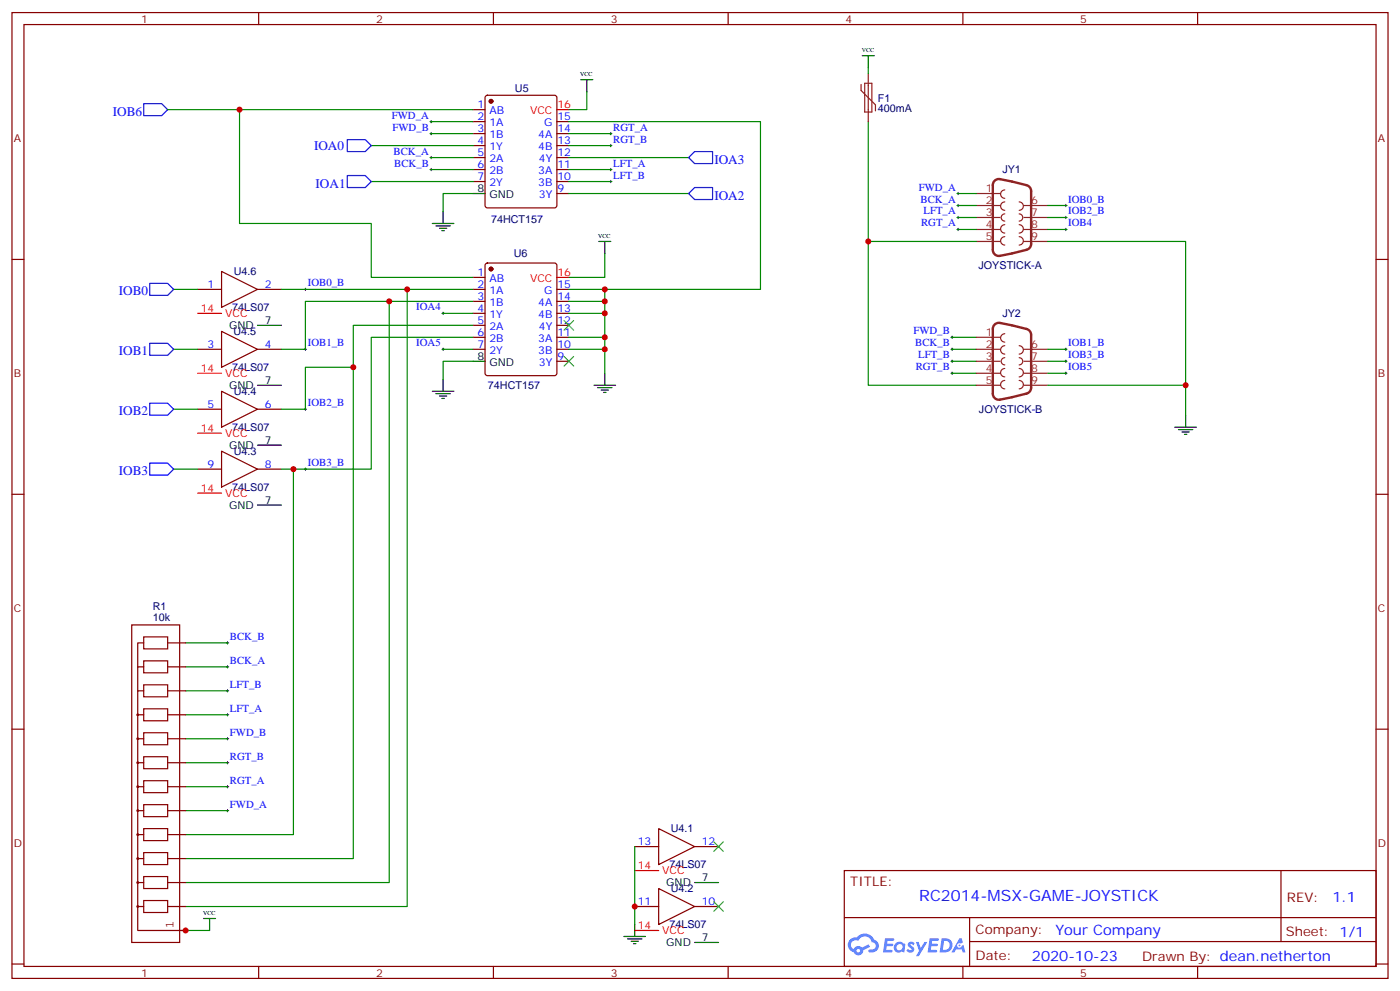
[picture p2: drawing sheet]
<svg xmlns="http://www.w3.org/2000/svg" width="412mm" height="292mm" viewBox="0 0 412 292" stroke-linecap="round" stroke-linejoin="round" font-family="sans-serif">
<g fill="none" stroke="#870000" stroke-width=".35">
<path d="M3.5 3.7h405.4v284.3h-405.4zM7.1 7.2h398.2v277.3h-398.2zM76.2 3.7v3.5M145.3 3.7v3.5M214.5 3.7v3.5M283.6 3.7v3.5M352.8 3.7v3.5M3.5 76.4h3.6M405.3 76.4h3.6M3.5 145.5h3.6M405.3 145.5h3.6M3.5 214.7h3.6"/>
<path d="M405.3 214.7h3.6M248.7 256.3h156.6v28.2h-156.6zM377.3 256.3v20.9M248.7 270.1h156.5M285.6 277.2h119.6M285.6 270.1v14.2M3.5 283.8h3.6M76.2 284.5v3.5M145.3 284.5v3.5M214.5 284.5v3.5M283.6 284.5v3.5M352.8 284.5v3.5"/>
<path d="M405.3 283.8h3.6"/>
</g>
<g fill="#5487ff">
<path d="M267.7 277.5a1.22 1.22 0 0 1 1.7 .2l-.4 .6a.47 .47 0 0 0-.3-.4 .47 .47 0 0 0-.5 .2l.1 .2a1.14 1.14 0 0 1 .8 1.8 1.14 1.14 0 0 1-1.9 0l-.2-.2 .5-.6 .7 .5a.29 .29 0 0 0 .3-.3 .29 .29 0 0 0-.2-.3 1.04 1.04 0 0 1-.6-1.7z"/>
<path d="M260.7 276.2h2.4l.3 .2-.2 .5-1.8 .1-.1 .8h1.5l.3 .4-.3 .4h-1.6l-.2 1.1h1.7l.2 .3-.2 .3-2.6 .1z"/>
<path d="M273.8 276.2h2.4l.3 .2-.1 .5-1.8 .1-.2 .8h1.6l.3 .4-.4 .4-1.6-.1-.1 1.1 1.7 .1 .2 .3-.2 .3-2.6 .1z"/>
<path d="M282.6 276.2h.7l.3 1.3-.6 .3a.69 .69 0 0 0-1 .3 .69 .69 0 0 0 .4 .9 .69 .69 0 0 0 .9-.6l.5-.2 .6 2.2h-.8l-.2-.9h-1.8l-.5 .9h-.8z"/>
<path d="M269.8 277.3h.8l.6 1.8 1.1-1.8h.9l-2.6 4.2h-.8l.9-1.5z"/>
<path d="M277.4 276.2l-.6 4.2h1.3a2.11 2.11 0 0 0 2.5-2.1 2.11 2.11 0 0 0-2.5-2.1zM278.1 277a1.39 1.39 0 0 1 1.7 1.4 1.39 1.39 0 0 1-1.8 1.2h-.3z"/>
<path d="M263.7 277.8a1.54 1.54 0 0 0-.1 2.2 1.54 1.54 0 0 0 2.2 .1l.6 .3 .3-2.3-.2-.3h-.4a1.49 1.49 0 0 0-2.4 0zM264 278.8a.94 .94 0 0 1 1.8 0 .94 .94 0 0 1-1.8 0z"/>
<path d="M250.4 276.6a2.18 2.18 0 0 0 1.1 3.7 1.44 1.44 0 0 0 1.6 .9 1.44 1.44 0 0 0 1.2-1.4l2-1.1-.5-.7-1.9 1a1.47 1.47 0 0 0-2.4 .4 1.39 1.39 0 0 1-.7-1.9 1.39 1.39 0 0 1 2-.5 2.12 2.12 0 0 1 2.2-1.3 2.12 2.12 0 0 1 1.9 1.7 1.14 1.14 0 0 1 1.1 1.4 1.14 1.14 0 0 1-1.7 .7 .43 .43 0 0 0-.5 .4 .43 .43 0 0 0 .4 .5 1.98 1.98 0 0 0 2.5-1.2 1.98 1.98 0 0 0-1.2-2.6 3.1 3.1 0 0 0-5.3-.6l-.9 .1zM252.3 279.9a.55 .55 0 0 1 1.1 0 .55 .55 0 0 1-1.1 0z"/>
<circle cx="282.6" cy="278.3" r=".26"/>
</g>
<g fill="#870000" stroke="#870000" stroke-width=".35">
<circle cx="144.6" cy="29.8" r=".53"/>
<circle cx="144.6" cy="79.2" r=".53"/>
</g>
<g fill="none" stroke="#870000" stroke-width=".35">
<path d="M139.3 32.3h3.6M139.3 35.8h3.6M139.3 39.3h3.6M143.1 28.3l.5-.3h19.7l.7 .5v32l-.4 .7h-20l-.7-.5v-31.9zM164 35.8h3.6M164 39.3h3.6M139.3 42.9h3.6M139.3 46.4h3.6M139.3 49.9h3.6M139.3 53.4h3.6M164 42.9h3.6M164 46.4h3.6"/>
<path d="M164 49.9h3.6M164 53.4h3.6M164 57h3.6M65.3 79.9l10.5 5.3-10.5 5.3zM143.1 77.6l.5-.2h19.7l.7 .5v32l-.4 .6-20 .1-.7-.5v-32zM58.2 85.2h7.1M65.3 97.5l10.5 5.3-10.5 5.3zM75.8 85.2h7.1M139.3 81.7h3.6M139.3 85.2h3.6M139.3 88.7h3.6M139.3 92.3h3.6"/>
<path d="M139.3 95.8h3.6M139.3 99.3h3.6M164 85.2h3.6M164 88.7h3.6M164 92.3h3.6M164 95.8h3.6M164 99.3h3.6M58.2 102.8h7.1M65.3 115.2l10.5 5.3-10.5 5.3zM75.8 102.8h7.1M139.3 102.8h3.6M164 102.8h3.6"/>
<path d="M164 106.4h3.6M58.2 138.1h7.1M58.2 120.5h7.1M65.3 132.8l10.5 5.3-10.5 5.3zM75.8 138.1h7.1M75.8 120.5h7.1M187 249.2h7M194 243.9l10.6 5.3-10.6 5.3zM204.6 249.2h7.1M187 266.9h7M194 261.6l10.6 5.3-10.6 5.3zM204.6 266.9h7.1"/>
</g>
<g fill="none" stroke="#000" stroke-width=".35">
<path d="M254 16.4h3.5M255.8 16.4v3.5M171.1 23.5h3.5M172.9 23.5v3.5M139.3 57h3.6M127.4 65.8h6.3M128.4 66.5h4.2M129.5 67.2h2.1M130.2 67.9h.7M130.5 62.3v3.5M176.4 71.1h3.5M178.2 71.1v3.5"/>
<path d="M75.8 95.8h7.1M75.8 113.4h7.1M127.4 115.2h6.3M128.4 115.9h4.2M129.5 116.6h2.1M130.2 117.3h.7M130.5 111.7v3.5M139.3 106.4h3.6M175 113.4h6.3M176 114.1h4.3M177.1 114.8h2.1M177.8 115.5h.7"/>
<path d="M178.2 109.9v3.5M75.8 131.1h7.1M346.1 125.8h6.3M347.1 126.5h4.3M348.2 127.2h2.1M348.9 127.9h.7M349.2 122.2v3.6M75.8 148.7h7.1M204.6 259.8h7.1M60 270.4h3.5M61.7 270.4v3.5M183.8 275.7h6.3"/>
<path d="M184.9 276.4h4.2M185.9 277.1h2.1M186.6 277.8h.7M187 272.2v3.5M204.6 277.5h7.1"/>
</g>
<path d="M164 32.3h3.6M58.2 92.3h7.1M164 81.7h3.6M58.2 109.9h7.1M58.2 127.5h7.1M58.2 145.2h7.1M187 256.3h7M187 273.9h7" fill="none" stroke="#f00" stroke-width=".35"/>
<g fill="none" stroke="#008700" stroke-width=".35">
<path d="M255.8 19.9v1.8M49.4 32.3h21.2M127 39.3h12.3M127 35.8h12.3M139.3 32.3h-68.7v33.5h38.8v15.9h29.9M167.6 35.8h56.4v49.4h-45.8M167.6 39.3h12.3M172.9 27v5.3h-5.3M255.8 35.8v35.3h31.7M109.4 42.9h29.9M109.4 53.4h29.9M127 46.4h12.3"/>
<path d="M127 49.9h12.3M139.3 57h-8.8v5.3M167.6 42.9h12.3M167.6 53.4h12.3M167.6 57h35.2M167.6 46.4h35.2M167.6 49.9h12.3M282.2 57h5.3M178.2 74.6v7.1h-10.6M255.8 71.1v42.3h31.7M282.2 67.6h5.3M282.2 64h5.3"/>
<path d="M282.2 60.5h5.3M308.7 71.1h40.5v42.3h-40.5M308.7 67.6h5.3M308.7 64h5.3M308.7 60.5h5.3M51.2 85.2h7M82.9 85.2h56.4M114.7 88.7v171.1h-60M119.9 85.2v181.7h-65.2M130.5 92.3h8.8M139.3 88.7h-49.3v14.1h-7.1M139.3 99.3h-29.9v38.8h-26.5"/>
<path d="M139.3 95.8h-35.2v12.3h-14.1v12.4h-7.1M167.6 85.2h10.6v24.7M167.6 92.3h10.6M167.6 99.3h10.6M167.6 88.7h10.6M280.5 99.3h7M51.2 102.8h7M104.1 108.1v144.7h-49.4M130.5 102.8h8.8M139.3 106.4h-8.8v5.3M167.6 102.8h10.6M280.5 102.8h7"/>
<path d="M280.5 109.9h7M280.5 106.4h7M308.7 102.8h5.3M308.7 109.9h5.3M308.7 106.4h5.3M349.2 113.4v8.8M51.2 120.5h7M51.2 138.1h7M86.4 138.1v107.6h-31.7M54.7 196.3h12.3M54.7 189.3h12.3M54.7 217.5h12.3"/>
<path d="M54.7 210.4h12.3M54.7 203.4h12.3M54.7 238.7h12.3M54.7 231.6h12.3M54.7 224.5h12.3M187 249.2v23M52.9 273.9h8.8"/>
</g>
<g fill="none" stroke="#000" stroke-width=".29">
<path d="M126.6 39.3h.8M126.6 35.8h.8M127 35.5v.7M127 39v.7M179.6 39.3h.7M179.9 39v.7M126.6 49.9h.8M126.6 46.4h.8M127 46v.7M127 49.6v.7M179.6 49.9h.7M179.6 53.4h.7"/>
<path d="M179.6 42.9h.7M179.9 42.5v.7M179.9 49.6v.7M179.9 53.1v.7M281.9 57h.7M282.2 56.6v.7M281.9 67.6h.7M281.9 64h.7M281.9 60.5h.7M282.2 60.1v.8M282.2 63.7v.7M282.2 67.2v.7"/>
<path d="M313.6 67.6h.7M313.6 64h.7M313.6 60.5h.7M314 60.1v.8M314 63.7v.7M314 67.2v.7M89.6 85.2h.7M90 84.8v.7M130.2 92.3h.7M130.5 91.9v.7M280.1 99.3h.7M280.5 99v.7"/>
<path d="M89.6 102.8h.7M90 102.5v.7M130.2 102.8h.7M130.5 102.5v.7M280.1 102.8h.7M280.1 109.9h.7M280.1 106.4h.7M280.5 102.5v.7M280.5 106v.7M280.5 109.5v.7M313.6 102.8h.7M313.6 109.9h.7"/>
<path d="M313.6 106.4h.7M314 102.5v.7M314 106v.7M314 109.5v.7M89.6 120.5h.7M89.6 138.1h.7M90 120.1v.7M90 137.8v.7M66.7 189.3h.7M66.7 196.3h.7M67 188.9v.7M67 196v.7"/>
<path d="M66.7 203.4h.7M66.7 210.4h.7M66.7 217.5h.7M67 203v.7M67 210.1v.7M67 217.1v.7M66.7 238.7h.7M66.7 231.6h.7M66.7 224.5h.7M67 224.2v.7M67 231.2v.8M67 238.3v.7"/>
</g>
<g fill="none" stroke="#8c2424" stroke-width=".35">
<path d="M253.6 24.9v1.7l4.3 4.3v1.7M254.7 24.5h2.1v8.5h-2.1zM255.8 21.7v14.1M287.5 57h7.1M296 59.4a1.23 1.23 0 0 0-1.3 1.3 1.23 1.23 0 0 0 1.3 1.2M296 55.9a1.23 1.23 0 0 0-1.3 1.3 1.23 1.23 0 0 0 1.3 1.2M300.2 59.4a1.23 1.23 0 0 1 1.2 1.3 1.23 1.23 0 0 1-1.2 1.2M287.5 60.5h7.1M287.5 64h7.1M287.5 67.6h7.1M287.5 71.1h7.1M296 63a1.06 1.06 0 0 0-1.1 1 1.06 1.06 0 0 0 1.1 1.1"/>
<path d="M296 66.1a1.23 1.23 0 0 0-1.3 1.3 1.23 1.23 0 0 0 1.3 1.2M296 69.7a1.23 1.23 0 0 0-1.3 1.2 1.23 1.23 0 0 0 1.3 1.2M300.2 66.1a1.23 1.23 0 0 1 1.2 1.3 1.23 1.23 0 0 1-1.2 1.2M300.2 63a1.06 1.06 0 0 1 1.1 1 1.06 1.06 0 0 1-1.1 1.1M300.2 69.7a1.23 1.23 0 0 1 1.2 1.2 1.23 1.23 0 0 1-1.2 1.2M301.6 60.5h7.1M301.6 64h7.1M301.6 67.6h7.1M301.6 71.1h7.1M287.5 99.3h7.1M296 98.2a1.23 1.23 0 0 0-1.3 1.3 1.23 1.23 0 0 0 1.3 1.2M287.5 102.8h7.1"/>
<path d="M287.5 106.4h7.1M287.5 109.9h7.1M287.5 113.4h7.1M296 101.8a1.23 1.23 0 0 0-1.3 1.2 1.23 1.23 0 0 0 1.3 1.2M296 105.3a1.06 1.06 0 0 0-1.1 1.1 1.06 1.06 0 0 0 1.1 1M296 108.5a1.23 1.23 0 0 0-1.3 1.2 1.23 1.23 0 0 0 1.3 1.2M296 112a1.23 1.23 0 0 0-1.3 1.2 1.23 1.23 0 0 0 1.3 1.3M300.2 101.8a1.23 1.23 0 0 1 1.2 1.2 1.23 1.23 0 0 1-1.2 1.2M300.2 108.5a1.23 1.23 0 0 1 1.2 1.2 1.23 1.23 0 0 1-1.2 1.2M300.2 105.3a1.06 1.06 0 0 1 1.1 1.1 1.06 1.06 0 0 1-1.1 1M300.2 112a1.23 1.23 0 0 1 1.2 1.2 1.23 1.23 0 0 1-1.2 1.3M301.6 102.8h7.1"/>
<path d="M301.6 106.4h7.1M301.6 109.9h7.1M301.6 113.4h7.1"/>
</g>
<path d="M292.9 53.2l.8-.4 .7-.1 7.9 1.8a1.8 1.8 0 0 1 1.4 1.8v15.5a1.8 1.8 0 0 1-1.4 1.8l-7.7 1.7a1.77 1.77 0 0 1-2.1-1.7v-19.1zM292.9 95.6l.8-.5 .7-.1 7.9 1.8a1.8 1.8 0 0 1 1.4 1.8v15.5a1.8 1.8 0 0 1-1.4 1.8l-7.7 1.8a1.77 1.77 0 0 1-2.1-1.8v-19.1z" fill="none" stroke="#8c2424" stroke-width=".71"/>
<path d="M166.2 94.4l2.8 2.8M169 94.4l-2.8 2.8M166.2 105l2.8 2.8M169 105l-2.8 2.8M210.3 247.8l2.8 2.8M213.1 247.8l-2.8 2.8M210.3 265.5l2.8 2.8M213.1 265.5l-2.8 2.8" fill="none" stroke="#3c3" stroke-width=".35"/>
<path d="M42.3 30.5h5.3l1.8 1.8-1.8 1.7h-5.3zM102.3 51.7h5.3l1.8 1.7-1.8 1.8h-5.3zM102.3 41.1h5.3l1.8 1.8-1.8 1.7h-5.3zM204.6 55.2h5.3v3.5h-5.3l-1.8-1.7zM204.6 44.6h5.3v3.6h-5.3l-1.8-1.8zM44.1 83.4h5.3l1.8 1.8-1.8 1.8h-5.3zM44.1 101.1h5.3l1.8 1.7-1.8 1.8h-5.3zM44.1 118.7h5.3l1.8 1.8-1.8 1.7h-5.3zM44.1 136.3h5.3l1.8 1.8-1.8 1.8h-5.3z" fill="none" stroke="#00f" stroke-width=".35"/>
<g fill="none" stroke="#850000" stroke-width=".35">
<path d="M38.8 184h14.1v93.5h-14.1zM42.3 194.6h7.1v3.5h-7.1zM42.3 187.5h7.1v3.5h-7.1zM42.3 196.3h-1.7v7.1M42.3 189.3h-1.7v7M49.4 196.3h5.3M49.4 189.3h5.3M40.6 217.2l-.3 .3 .3 .2 .1-.4M40.6 210.2l-.3 .2 .3 .3 .1-.5M42.3 215.7h7.1v3.6h-7.1zM42.3 208.7h7.1v3.5h-7.1zM42.3 201.6h7.1v3.5h-7.1z"/>
<path d="M42.3 210.4h-1.7v7.1M42.3 203.4h-1.7v7M42.3 217.5h-1.7v7M49.4 217.5h5.3M49.4 210.4h5.3M49.4 203.4h5.3M40.6 238.4l-.3 .3 .3 .2 .1-.4M40.6 231.4l-.3 .2 .3 .2 .1-.4M40.6 224.3l-.3 .2 .3 .3 .1-.4M40.6 238.7h1.7M42.3 236.9h7.1v3.5h-7.1zM42.3 229.8h7.1v3.6h-7.1z"/>
<path d="M42.3 222.8h7.1v3.5h-7.1zM42.3 231.6h-1.7v14.1M42.3 224.5h-1.7v7.1M49.4 238.7h5.3M49.4 231.6h5.3M49.4 224.5h5.3M40.6 259.6l-.3 .2 .3 .3 .1-.5M40.6 252.5l-.3 .3 .3 .2 .1-.4M40.6 245.5l-.3 .2 .3 .3 .1-.5M40.6 259.8h1.7M40.6 252.8h1.7M42.3 258.1h7.1v3.5h-7.1z"/>
<path d="M42.3 251h7.1v3.5h-7.1zM42.3 243.9h7.1v3.6h-7.1zM42.3 245.7h-1.7v28.2h14.1M49.4 259.8h5.3M49.4 252.8h5.3M49.4 245.7h5.3M40.6 266.6l-.3 .3 .3 .2 .1-.4M40.6 266.9h1.7M42.3 265.1h7.1v3.5h-7.1zM49.4 266.9h5.3"/>
</g>
<g fill="#c00">
<circle cx="255.8" cy="71.1" r=".88"/>
<circle cx="187" cy="266.9" r=".88"/>
<circle cx="86.4" cy="138.1" r=".88"/>
<circle cx="104.1" cy="108.1" r=".88"/>
<circle cx="114.7" cy="88.7" r=".88"/>
<circle cx="119.9" cy="85.2" r=".88"/>
<circle cx="178.2" cy="85.2" r=".88"/>
<circle cx="70.6" cy="32.3" r=".88"/>
<circle cx="349.3" cy="113.4" r=".88"/>
<circle cx="178.2" cy="102.8" r=".88"/>
<circle cx="178.2" cy="99.3" r=".88"/>
<circle cx="178.2" cy="92.3" r=".88"/>
<circle cx="178.2" cy="88.7" r=".88"/>
<circle cx="54.7" cy="273.9" r=".88"/>
</g>
<text font-size="4.6" fill="#00f" x="270.8" y="265.3">RC2014-MSX-GAME-JOYSTICK</text>
<g font-size="4.2" fill="#00f">
<text x="392.5" y="265.6">1.1</text>
<text x="310.9" y="275.1">Your Company</text>
<text x="304" y="282.9">2020-10-23</text>
</g>
<g font-size="3.9" fill="#00f">
<text x="33.2" y="34">IOB6</text>
<text x="92.5" y="44.1">IOA0</text>
<text x="210.4" y="48.2">IOA3</text>
<text x="93" y="55.2">IOA1</text>
<text x="210.4" y="58.7">IOA2</text>
<text x="35" y="87">IOB0</text>
<text x="35" y="104.6">IOB1</text>
<text x="35" y="122.2">IOB2</text>
<text x="35" y="139.9">IOB3</text>
</g>
<g font-size="3.9" fill="#800">
<text x="250.5" y="260.9">TITLE:</text>
<text x="379.1" y="265.6">REV:</text>
<text x="287.4" y="275.1">Company:</text>
<text x="378.7" y="275.7">Sheet: 1/1</text>
<text x="287.4" y="282.8">Date:</text>
<text x="336.4" y="282.8">Drawn By: dean.netherton</text>
</g>
<text font-size="3.5" fill="#840000" x="51.2" y="273.3" transform="rotate(-90 51.2 273.3)">1</text>
<g font-size="3.2" fill="#800">
<text x="41.6" y="6.7">1</text>
<text x="110.8" y="6.7">2</text>
<text x="179.9" y="6.7">3</text>
<text x="249.1" y="6.7">4</text>
<text x="318.2" y="6.7">5</text>
<text x="4.1" y="41.8">A</text>
<text x="405.9" y="41.8">A</text>
<text x="4.1" y="110.9">B</text>
<text x="405.9" y="110.9">B</text>
<text x="4.1" y="180.1">C</text>
<text x="405.9" y="180.1">C</text>
<text x="4.1" y="249.2">D</text>
<text x="405.9" y="249.2">D</text>
<text x="41.6" y="287.5">1</text>
<text x="110.8" y="287.5">2</text>
<text x="179.9" y="287.5">3</text>
<text x="249.1" y="287.5">4</text>
<text x="318.2" y="287.5">5</text>
</g>
<g font-size="3.2" fill="#000080">
<text x="151.7" y="27">U5</text>
<text x="258.6" y="29.9">F1</text>
<text x="258.6" y="33.1">400mA</text>
<text x="295.3" y="51.1">JY1</text>
<text x="144.6" y="65.8">74HCT157</text>
<text x="151.4" y="75.7">U6</text>
<text x="68.8" y="81">U4.6</text>
<text x="288.2" y="79.3">JOYSTICK-A</text>
<text x="68.4" y="91.6">74LS07</text>
<text x="295.3" y="93.4">JY2</text>
<text x="68.8" y="98.7">U4.5</text>
<text x="68.4" y="109.3">74LS07</text>
<text x="68.8" y="116.3">U4.4</text>
<text x="143.7" y="114.6">74HCT157</text>
<text x="288.4" y="121.6">JOYSTICK-B</text>
<text x="68.4" y="126.9">74LS07</text>
<text x="68.8" y="134">U4.3</text>
<text x="68.4" y="144.5">74LS07</text>
<text x="45" y="179.7">R1</text>
<text x="45" y="182.9">10k</text>
<text x="197.6" y="245.1">U4.1</text>
<text x="197.2" y="255.7">74LS07</text>
<text x="197.6" y="262.7">U4.2</text>
<text x="197.2" y="273.3">74LS07</text>
</g>
<g font-size="3.2" fill="#00f">
<text x="115.4" y="34.9">FWD_A</text>
<text x="140.7" y="31.9">1</text>
<text x="140.7" y="35.5">2</text>
<text x="144.2" y="33.7">AB</text>
<text x="164.2" y="35.5">15</text>
<text x="115.6" y="38.5">FWD_B</text>
<text x="140.7" y="39">3</text>
<text x="144.2" y="37.2">1A</text>
<text x="144.2" y="40.7">1B</text>
<text x="158.6" y="40.7">4A</text>
<text x="160.3" y="37.2">G</text>
<text x="164.2" y="39">14</text>
<text x="180.6" y="38.5">RGT_A</text>
<text x="180.6" y="42">RGT_B</text>
<text x="115.9" y="45.5">BCK_A</text>
<text x="140.7" y="42.5">4</text>
<text x="140.7" y="46">5</text>
<text x="144.2" y="44.3">1Y</text>
<text x="144.2" y="47.8">2A</text>
<text x="158.5" y="44.3">4B</text>
<text x="158.8" y="47.8">4Y</text>
<text x="164.2" y="46">12</text>
<text x="164.2" y="42.5">13</text>
<text x="116.1" y="49">BCK_B</text>
<text x="140.7" y="49.6">6</text>
<text x="140.7" y="53.1">7</text>
<text x="144.2" y="51.3">2B</text>
<text x="158.6" y="51.3">3A</text>
<text x="164.2" y="53.1">10</text>
<text x="164.2" y="49.6">11</text>
<text x="180.6" y="49">LFT_A</text>
<text x="180.6" y="52.6">LFT_B</text>
<text x="144.2" y="54.9">2Y</text>
<text x="158.5" y="54.9">3B</text>
<text x="158.8" y="58.4">3Y</text>
<text x="164.2" y="56.6">9</text>
<text x="270.6" y="56.1">FWD_A</text>
<text x="271.2" y="59.6">BCK_A</text>
<text x="314.7" y="59.6">IOB0_B</text>
<text x="272" y="63.1">LFT_A</text>
<text x="314.7" y="63.1">IOB2_B</text>
<text x="271.3" y="66.7">RGT_A</text>
<text x="314.7" y="66.7">IOB4</text>
<text x="140.7" y="81.3">1</text>
<text x="144.2" y="83.1">AB</text>
<text x="61.1" y="84.8">1</text>
<text x="78" y="84.8">2</text>
<text x="90.7" y="84.3">IOB0_B</text>
<text x="140.7" y="84.8">2</text>
<text x="140.7" y="88.4">3</text>
<text x="144.2" y="86.6">1A</text>
<text x="160.3" y="86.6">G</text>
<text x="164.2" y="88.4">14</text>
<text x="164.2" y="84.8">15</text>
<text x="122.6" y="91.4">IOA4</text>
<text x="140.7" y="91.9">4</text>
<text x="140.7" y="95.4">5</text>
<text x="144.2" y="90.1">1B</text>
<text x="144.2" y="93.7">1Y</text>
<text x="158.5" y="93.7">4B</text>
<text x="158.6" y="90.1">4A</text>
<text x="164.2" y="95.4">12</text>
<text x="164.2" y="91.9">13</text>
<text x="90.7" y="102">IOB1_B</text>
<text x="122.6" y="102">IOA5</text>
<text x="140.7" y="99">6</text>
<text x="144.2" y="97.2">2A</text>
<text x="144.2" y="100.7">2B</text>
<text x="158.6" y="100.7">3A</text>
<text x="158.8" y="97.2">4Y</text>
<text x="164.2" y="99">11</text>
<text x="269.1" y="98.4">FWD_B</text>
<text x="269.6" y="102">BCK_B</text>
<text x="314.7" y="102">IOB1_B</text>
<text x="61.1" y="102.5">3</text>
<text x="78" y="102.5">4</text>
<text x="140.7" y="102.5">7</text>
<text x="144.2" y="104.2">2Y</text>
<text x="158.5" y="104.2">3B</text>
<text x="158.8" y="107.8">3Y</text>
<text x="164.2" y="106">9</text>
<text x="164.2" y="102.5">10</text>
<text x="270.5" y="105.5">LFT_B</text>
<text x="314.7" y="105.5">IOB3_B</text>
<text x="269.8" y="109">RGT_B</text>
<text x="314.7" y="109">IOB5</text>
<text x="90.7" y="119.6">IOB2_B</text>
<text x="61.1" y="120.1">5</text>
<text x="78" y="120.1">6</text>
<text x="61.1" y="137.8">9</text>
<text x="78" y="137.8">8</text>
<text x="90.7" y="137.2">IOB3_B</text>
<text x="67.7" y="188.4">BCK_B</text>
<text x="67.7" y="195.4">BCK_A</text>
<text x="67.7" y="202.5">LFT_B</text>
<text x="67.7" y="209.6">LFT_A</text>
<text x="67.7" y="216.6">FWD_B</text>
<text x="67.7" y="223.7">RGT_B</text>
<text x="67.7" y="230.7">RGT_A</text>
<text x="67.7" y="237.8">FWD_A</text>
<text x="187.9" y="248.9">13</text>
<text x="206.7" y="248.9">12</text>
<text x="187.9" y="266.5">11</text>
<text x="206.7" y="266.5">10</text>
</g>
<g font-size="3.2" fill="#f00">
<text x="156.1" y="33.7">VCC</text>
<text x="164.2" y="31.9">16</text>
<text x="156.1" y="83.1">VCC</text>
<text x="164.2" y="81.3">16</text>
<text x="59.1" y="91.9">14</text>
<text x="66.3" y="93.3">VCC</text>
<text x="59.1" y="109.5">14</text>
<text x="66.3" y="110.9">VCC</text>
<text x="59.1" y="127.2">14</text>
<text x="66.3" y="128.6">VCC</text>
<text x="59.1" y="144.8">14</text>
<text x="66.3" y="146.2">VCC</text>
<text x="187.9" y="255.9">14</text>
<text x="195.1" y="257.4">VCC</text>
<text x="187.9" y="273.6">14</text>
<text x="195.1" y="275">VCC</text>
</g>
<g font-size="3.2">
<text x="140.7" y="56.6">8</text>
<text x="144.2" y="58.4">GND</text>
<text x="78" y="95.4">7</text>
<text x="67.5" y="96.8">GND</text>
<text x="140.7" y="106">8</text>
<text x="144.2" y="107.8">GND</text>
<text x="78" y="113.1">7</text>
<text x="67.5" y="114.5">GND</text>
<text x="78" y="130.7">7</text>
<text x="67.5" y="132.1">GND</text>
<text x="67.5" y="149.8">GND</text>
<text x="78" y="148.3">7</text>
<text x="196.3" y="260.9">GND</text>
<text x="206.7" y="259.5">7</text>
<text x="196.3" y="278.5">GND</text>
<text x="206.7" y="277.1">7</text>
</g>
<g font-size="3.2" fill="#8d2323">
<text x="290.4" y="56.6">1</text>
<text x="290.4" y="60.1">2</text>
<text x="290.4" y="63.7">3</text>
<text x="303.7" y="60.1">6</text>
<text x="303.7" y="63.7">7</text>
<text x="290.4" y="67.2">4</text>
<text x="290.4" y="70.7">5</text>
<text x="303.7" y="67.2">8</text>
<text x="303.7" y="70.7">9</text>
<text x="290.4" y="99">1</text>
<text x="290.4" y="102.5">2</text>
<text x="290.4" y="106">3</text>
<text x="303.7" y="102.5">6</text>
<text x="303.7" y="106">7</text>
<text x="290.4" y="109.5">4</text>
<text x="290.4" y="113.1">5</text>
<text x="303.7" y="109.5">8</text>
<text x="303.7" y="113.1">9</text>
</g>
<g font-size="1.8">
<text x="253.8" y="15.3">VCC</text>
<text x="170.9" y="22.3">VCC</text>
<text x="176.2" y="70">VCC</text>
<text x="59.8" y="269.3">VCC</text>
</g>
</svg>
